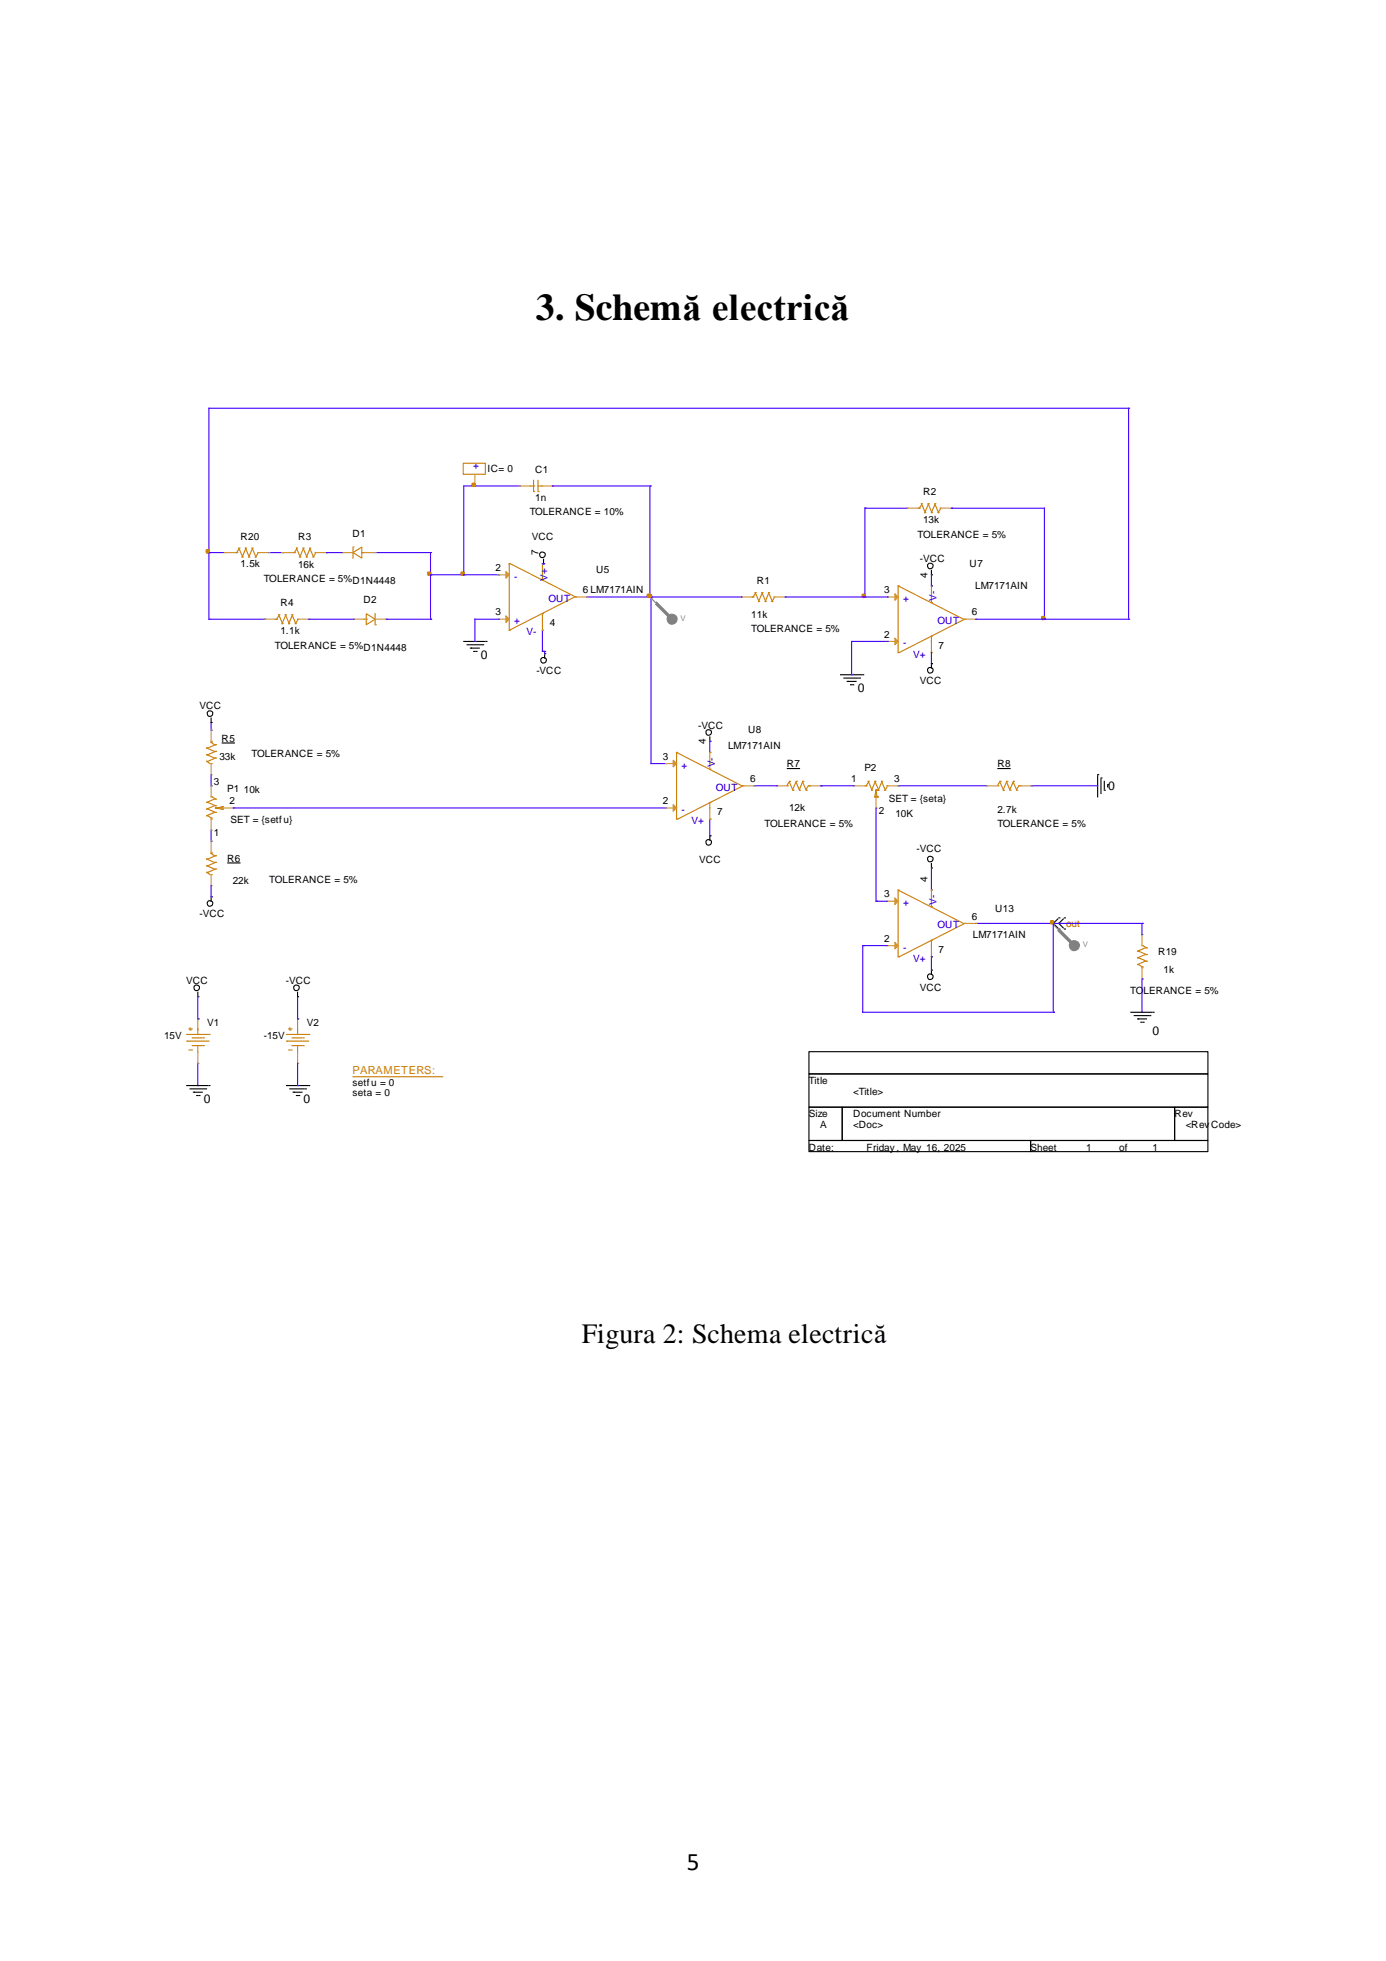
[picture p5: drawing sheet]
<svg xmlns="http://www.w3.org/2000/svg" width="210mm" height="297mm" viewBox="0 0 210 297" stroke-linecap="round" stroke-linejoin="round" font-family="sans-serif">
<g fill="none" stroke="#cc8006" stroke-width=".17">
<path d="M70.2 70.2h3.3v1.6h-3.3zM80.3 73.6h.4M80.8 72.8v1.5M80.8 73.6h.1M80.8 74.4h.1M81.5 72.8v1.5M81.5 73.6h.3M81.5 74.4h.1M82 73.6h.1M139.1 77h.1M139.3 77h.1M139.6 76.3h.1"/>
<path d="M139.6 76.3l.5 1.2M139.6 76.5l-.3 .5M140.1 77.6h.1M140.6 76.3h.1M140.6 76.3l.5 1.2M140.6 76.5l-.5 1.1M141.1 77.6h.1M141.6 76.3h.1M141.6 76.3l.5 1.2M141.6 76.5l-.5 1.1M142.1 77.6h.1M142.4 77h.1"/>
<path d="M142.4 77.1l-.3 .5M35.7 83.7h.1M35.8 83.7h.1M36.2 83h.1M36.2 83l.5 1.2M36.2 83.2l-.4 .5M36.7 84.4h.1M37.2 83h.1M37.2 83l.5 1.2M37.2 83.2l-.5 1.2M37.7 84.4h.1M38.2 83h.1"/>
<path d="M38.2 83l.5 1.2M38.2 83.2l-.5 1.2M38.7 84.4h.1M39 83.7h.1M39 83.9l-.3 .5M41.7 93.8h.1M41.9 93.8h.1M42.2 93.1h.1M42.2 93.1l.5 1.2M42.2 93.3l-.3 .5M42.7 94.4h.1M43.2 93.1h.1"/>
<path d="M43.2 93.1l.5 1.2M43.2 93.3l-.5 1.1M43.7 94.4h.1M44.2 93.1h.1M44.2 93.1l.5 1.2M44.2 93.3l-.5 1.1M44.4 83.7h.1M44.6 83.7h.1M44.7 94.4h.1M44.9 83h.1M44.9 83l.5 1.2M44.9 83.2l-.3 .5"/>
<path d="M45.1 93.8h.1M45.1 93.9l-.4 .5M45.4 84.4h.1M45.9 83h.1M45.9 83l.5 1.2M45.9 83.2l-.5 1.2M46.4 84.4h.1M46.9 83h.1M46.9 83l.5 1.2M46.9 83.2l-.5 1.2M47.4 84.4h.1M47.8 83.7h.1"/>
<path d="M47.8 83.9l-.4 .5M53.5 82.8h.1M53.5 83v1.5M53.5 83.7l1.3-.9v1.7zM54.8 83.7h.1M55 83.7h.2M55.2 93.8h.1M55.5 92.9l1.3 .9-1.3 .8zM55.5 93.8h.1M56.8 92.9v1.5M56.8 94.6h.1M77.1 85.4h.1"/>
<path d="M77.1 85.4v9.9M77.1 95.5h.1M77.3 85.4l9.9 5M82.2 85.4h.1M82.2 85.5v2.2M82.2 87.9h.1M82.2 92.9h.1M82.2 93.1v2.2M82.2 95.5h.1M87 90.4l-9.9 5.1M87.2 90.4h.1M113.9 90.4h.1"/>
<path d="M114.1 90.4h.1M114.4 89.7h.1M114.4 89.7l.5 1.2M114.4 89.9l-.3 .5M114.9 91.1h.1M115.4 89.7h.1M115.4 89.7l.5 1.2M115.4 89.9l-.5 1.2M115.9 91.1h.1M116.4 89.7h.1M116.4 89.7l.5 1.2M116.4 89.9l-.5 1.2"/>
<path d="M116.9 91.1h.1M117.3 90.4h.1M117.3 90.6l-.4 .5M136.1 88.7h.1M136.1 88.7l9.9 5.1M136.1 88.9v9.9M136.1 98.8h.1M141.1 88.7h.1M141.1 88.9v2.2M141.1 91.3h.1M141.1 96.3h.1M141.1 96.5v2.2"/>
<path d="M141.1 98.8h.1M146.1 93.8h.1M146.1 93.8l-9.9 5M31.3 113.3h.1M31.3 113.3l1.2 .5M31.3 114.3h.1M31.3 114.3l1.2 .5M31.3 115.3h.1M31.3 115.3l.5 .3M32 112.3h.1M32 112.4h.1M32 112.4l.5 .4"/>
<path d="M32 115.6h.1M32.7 112.8h.1M32.7 112.8l-1.2 .5M32.7 113.8h.1M32.7 113.8l-1.2 .5M32.7 114.8h.1M32.7 114.8l-1.2 .5M102.5 114h.1M102.5 114l9.9 5M102.5 114.1v9.9M107.5 114h.1M107.5 114.1v2.2"/>
<path d="M107.5 116.5h.1M112.6 119h.1M112.6 119l-9.9 5M119.3 119h.1M119.6 118.3h.1M119.6 118.3l-.3 .5M119.6 118.5l.5 1.2M120.1 119.7h.1M120.6 118.3h.1M120.6 118.3l-.5 1.2M120.6 118.5l.5 1.2M121.1 119.7h.1"/>
<path d="M121.6 118.3h.1M121.6 118.3l-.5 1.2M121.6 118.5l.5 1.2M122.1 119.7h.1M122.5 119h.1M122.5 119l-.4 .5M122.6 119h.1M131 119h.1M131.2 119h.1M131.5 118.3h.1M131.5 118.3l.5 1.2M131.5 118.5l-.3 .5"/>
<path d="M132 119.7h.1M132.5 118.3h.1M132.5 118.3l.6 1.2M132.5 118.5l-.5 1.2M132.7 119.7h.1M132.7 119.7l-.2 .8M133.1 119.7h.1M133.6 118.3h.1M133.6 118.3l.5 1.2M133.6 118.5l-.5 1.2M134.1 119.7h.1M134.4 119h.1"/>
<path d="M134.4 119.2l-.3 .5M151.2 119h.1M151.5 118.3h.1M151.5 118.3l-.3 .5M151.5 118.5l.5 1.2M152 119.7h.1M152.5 118.3h.1M152.5 118.3l-.5 1.2M152.5 118.5l.5 1.2M153 119.7h.1M153.5 118.3h.1M153.5 118.3l-.5 1.2"/>
<path d="M153.5 118.5l.5 1.2M154 119.7h.1M154.4 119h.1M154.4 119l-.4 .5M154.5 119h.1M31.3 121.5h.1M31.3 122.5h.1M31.3 123.5h.1M31.3 130.1h.1M31.3 130.1l1.2 .5M31.3 131.1h.1M31.3 131.1l1.2 .5"/>
<path d="M31.3 132.1h.1M31.3 132.1l.5 .3M31.5 121.5l1.2 .5M31.5 122.5l1.2 .5M31.5 123.5l.5 .4M32 120.7h.1M32 123.9h.1M32 124h.1M32 129.1h.1M32 129.2h.1M32 129.2l.5 .4M32 132.4h.1"/>
<path d="M32.2 120.7l.5 .3M32.5 121l-1.2 .5M32.5 122l-1.2 .5M32.5 123l-1.2 .5M32.7 121h.1M32.7 122h.1M32.7 122.4h.1M32.7 122.4l.8 .1M32.7 123h.1M32.7 129.6h.1M32.7 129.6l-1.2 .5M32.7 130.6h.1"/>
<path d="M32.7 130.6l-1.2 .5M32.7 131.6h.1M32.7 131.6l-1.2 .5M33.7 122.2h.1M33.7 122.2l-.9 .2h.9v.1M33.7 122.5h.1M102.5 124h.1M107.5 121.5h.1M107.5 121.7v2.2M107.5 124h.1M132.5 120.7h.1M132.5 120.7h.2v-.9l.2 .9"/>
<path d="M132.9 120.7h.1M136.1 134.8h.1M136.1 134.8l9.9 5M136.1 135v9.9M141.1 134.8h.1M141.1 135v2.2M141.1 137.3h.1M146.1 139.8h.1M146.1 139.8l-9.9 5.1M28.3 156.7h3.2M28.3 157.7h.1M28.5 157.7h3.1"/>
<path d="M28.6 159h.2M28.8 155.6v.2h-.2M28.8 156h.1M29 155.8h.1M29 159h.1M29.1 157.2h1.5M29.1 158.3h1.5M30 154.3h.1M30 154.5v2M30 156.7h.1M30 158.3h.1M30 158.5v.8"/>
<path d="M30.8 157.2h.1M30.8 158.3h.1M31.6 156.7h.1M43.4 156.7h3.2M43.4 157.7h.1M43.6 157.7h3.2M43.7 159h.2M43.9 155.6v.2h-.2M43.9 156h.1M44.1 155.8h.1M44.1 159h.1M44.2 157.2h1.6"/>
<path d="M44.2 158.3h1.6M45.1 154.3h.1M45.1 154.5v2M45.1 156.7h.1M45.1 158.3h.1M45.1 158.5v.8M45.9 157.2h.1M45.9 158.3h.1M46.8 156.7h.1M136.1 144.9h.1M141.1 142.4h.1M141.1 142.5v2.2"/>
<path d="M141.1 144.9h.1M172.3 144h.1M172.3 145.1h.1M172.3 146.1h.1M172.5 144l1.2 .5M172.5 145.1l1.2 .5M172.5 146.1l.5 .3M173 143.2h.1M173 146.4h.1M173 146.6h.1M173.2 143.2l.5 .3M173.5 143.5l-1.2 .5"/>
<path d="M173.5 144.5l-1.2 .6M173.5 145.6l-1.2 .5M173.7 143.5h.1M173.7 144.5h.1M173.7 145.6h.1M53.5 163.1h13.2M66.9 163.1h.1"/>
</g>
<g fill="none" stroke="#a84" stroke-width=".17">
<path d="M71.9 71.9v1.5M71.9 73.6h.1M78.7 73.6h.1M78.8 73.6h1.5M82 73.6h1.5M83.7 73.6h.1M137.4 77h.1M137.6 77h1.5M142.4 77h1.6M144.1 77h.1M34 83.7h.1M34.2 83.7h1.5"/>
<path d="M39 83.7h1.5M40 93.8h.1M40.2 93.8h1.5M40.7 83.7h.1M42.7 83.7h.1M42.9 83.7h1.5M45.1 93.8h1.5M46.8 93.8h.1M47.8 83.7h1.5M49.4 83.7h.1M51.8 83.7h.1M52 83.7h1.5"/>
<path d="M53.5 93.8h.1M53.6 93.8h1.6M55.2 83.7h1.5M56.8 83.7h.1M56.8 93.8h1.5M58.5 93.8h.1M75.5 87h.1M75.5 93.8h.1M75.6 87h1.5M75.6 93.8h1.5M82.2 85.4h.1M82.2 95.5h.1"/>
<path d="M87.2 90.4h1.5M88.9 90.4h.1M112.2 90.4h.1M112.4 90.4h1.5M117.3 90.4h1.5M118.9 90.4h.1M134.4 90.4h.1M134.4 97.1h.1M134.6 90.4h1.5M134.6 97.1h1.5M141.1 88.7h.1M141.1 98.8h.1"/>
<path d="M146.1 93.8h1.6M147.8 93.8h.1M32 110.6h.1M32 110.8v1.5M32 115.6v1.5M32 117.3h.1M32 119h.1M32 119.2v1.5M100.8 115.6h.1M101 115.6h1.5M107.5 114h.1M112.6 119h1.5"/>
<path d="M114.2 119h.1M117.6 119h.1M117.8 119h1.5M122.6 119h1.6M124.3 119h.1M129.4 119h.1M129.5 119h1.5M134.4 119h1.5M136.1 119h.1M149.5 119h.1M149.7 119h1.5M154.5 119h1.6"/>
<path d="M156.2 119h.1M32 124v1.6M32 125.7h.1M32 127.4h.1M32 127.6v1.5M32 132.4v1.6M32 134.1h.1M33.7 122.4h1.5M35.3 122.4h.1M100.8 122.4h.1M101 122.4h1.5M107.5 124h.1"/>
<path d="M132.7 120.7v1.5M132.7 122.4h.1M134.4 136.5h.1M134.6 136.5h1.5M141.1 134.8h.1M146.1 139.8h1.6M147.8 139.8h.1M30 154.3h.1M30 159.3v1.6M45.1 154.3h.1M45.1 159.3v1.6M134.4 143.2h.1"/>
<path d="M134.6 143.2h1.5M141.1 144.9h.1M173 141.5h.1M173 141.7v1.5M173 146.6v1.5M173 148.3h.1M30 161h.1M45.1 161h.1"/>
</g>
<g fill="none" stroke="#000" stroke-width=".17">
<path d="M70.3 97.1h3.1M70.8 97.6h2.1M71.3 98.1h.1M71.4 98.1h1.2M71.8 98.7h.1M72.1 98.7h.1M73.1 97.6h.1M73.6 97.1h.1M82.3 84.7v.5M82.3 85.4h.1M82.5 99h.1M82.5 99.2v.5"/>
<path d="M141.1 86.4v.5M141.1 87h.1M32 108.7v.5M32 109.4h.1M33.6 112.5h2M107.5 111.6v.5M107.5 112.3h.1M119.2 116.4h2M127.3 102.2h3.2M127.8 102.7h2.2M128.3 103.2h.1M128.5 103.2h1.2"/>
<path d="M128.8 103.7h.2M129.2 103.7h.1M130.2 102.7h.1M130.7 102.2h.1M141.1 100.5h.1M141.1 100.7v.5M151.1 116.4h2M166.3 117.3h.1M166.3 117.5v3.2M166.8 117.8h.1M166.8 118v2.2M167.3 118.3v1.2"/>
<path d="M167.3 119.7h.1M167.8 118.8h.1M167.8 119v.2M32 135.8h.1M32 136v.5M34.4 130.7h2M107.5 126.6h.1M107.5 126.7v.5M141.1 130.8v.5M141.1 131.4h.1M160.2 139.2l-.6 .6 .6 .7M160.4 139h.1"/>
<path d="M161.1 139.2l-.7 .6 .7 .7M161.2 139h.1M30 150.3v.5M30 150.9h.1M45.1 150.3v.5M45.1 150.9h.1M122.6 159.3h60.4v3.3h-60.4zM141.1 146.9h.1M141.1 147.1v.5M160.4 140.7h.1M161.2 140.7h.1M171.3 153.3h3.2"/>
<path d="M171.8 153.8h2.2M172.3 154.3h.1M172.5 154.3h1.2M172.8 154.8h.2M173.2 154.8h.1M174.2 153.8h.1M174.7 153.3h.1M28.3 164.4h3.2M28.8 164.9h2.2M29.3 165.4h.1M29.5 165.4h1.1M29.8 165.9h.2"/>
<path d="M30.1 165.9h.1M31.1 164.9h.1M31.6 164.4h.1M43.4 164.4h3.2M43.9 164.9h2.2M44.4 165.4h.1M44.6 165.4h1.2M44.9 165.9h.2M45.2 165.9h.1M46.3 164.9h.1M46.8 164.4h.1M122.6 162.6h60.4v5.1h-60.4z"/>
<path d="M122.6 167.7h5v5h-5zM122.6 172.7h33.5v1.7h-33.5zM127.6 167.7h50.4v5h-50.4zM156.1 172.7h26.9v1.7h-26.9zM178 167.7h5v5h-5z"/>
<circle cx="82.2" cy="84" r=".42"/>
<circle cx="82.3" cy="100" r=".42"/>
<circle cx="140.9" cy="85.7" r=".42"/>
<circle cx="31.8" cy="108.1" r=".42"/>
<circle cx="107.4" cy="110.9" r=".42"/>
<circle cx="140.9" cy="101.5" r=".42"/>
<circle cx="31.8" cy="136.8" r=".42"/>
<circle cx="107.4" cy="127.6" r=".42"/>
<circle cx="140.9" cy="130.1" r=".42"/>
<circle cx="29.8" cy="149.6" r=".42"/>
<circle cx="44.9" cy="149.6" r=".42"/>
<circle cx="140.9" cy="147.9" r=".42"/>
</g>
<g fill="none" stroke="#4200ff" stroke-width=".17">
<path d="M71.8 73.6h-1.5v13.3M71.9 73.6h.1M71.9 73.6h6.6M78.7 73.6h.1M83.7 73.6h14.6M98.5 73.6h.1M98.5 73.8v16.6M131 77h.1M131 77.1v13.3M131.2 77h6.2M144.1 77h.1M144.3 77h13.9v16.6"/>
<path d="M170.8 61.8h-139.2v21.7M171 61.8h.1M171 61.8v31.8M31.6 83.7h.1M31.6 83.7v9.9M31.6 93.8h.1M31.6 93.8h8.3M31.8 83.7h2.2M40 93.8h.1M40.7 83.7h1.9M42.7 83.7h.1M46.8 93.8h6.5"/>
<path d="M49.4 83.7h.1M49.6 83.7h2.2M53.5 93.8h.1M56.8 83.7h8.3M58.5 93.8h6.6M65.2 83.7h.1M65.2 83.7v3.2M65.2 87h.1M65.2 87v6.6M65.2 93.8h.1M65.4 87h9.9M70.3 87h.1"/>
<path d="M71.9 97.1h.1M75.3 93.8h-3.4v3.2M75.5 87h.1M75.5 93.8h.1M82.2 85.4h.1M82.2 95.5v3M82.2 98.7h.1M82.3 85.4h.1M82.3 98.7h.2M82.5 98.7h.1M82.5 98.8v.2M88.9 90.4h9.4"/>
<path d="M98.5 90.4h.1M98.6 90.4h.1M98.6 90.4h13.5M98.6 90.6v25M112.2 90.4h.1M118.9 90.4h12M131 90.4h.1M131 90.4h3.2M134.2 97.1h-5.2v4.9M134.4 90.4h.1M134.4 97.1h.1M141.1 87v1.6"/>
<path d="M141.1 88.7h.1M141.1 98.8v1.5M147.8 93.8h10.3M158.2 93.8h.1M158.4 93.8h12.6M171 93.8h.1M32 109.4v1M32 110.6h.1M32 117.3v1.5M32 119h.1M98.6 115.6h.1M98.8 115.6h2"/>
<path d="M107.5 112.3h.1M107.5 112.4v1.6M114.2 119h3.2M117.6 119h.1M124.3 119h.1M124.5 119h4.9M129 102.2h.1M136.1 119h.1M136.2 119h13.3M141.1 100.5h.1M156.2 119h.1M156.4 119h9.9"/>
<path d="M32 125.7v1.5M32 127.4h.1M32 134.1v1.5M32 135.8h.1M35.3 122.4h65.3M100.8 122.4h.1M107.5 124v2.4M107.5 126.6h.1M132.7 122.4v13.9M132.7 136.5h.1M132.9 136.5h1.5M141.1 131.4v3.2"/>
<path d="M141.1 134.8h.1M147.8 139.8h11.6M159.6 139.8h.1M159.6 139.8h13.2M159.6 139.8v13.3M173 139.8h.1M30 150.9v3.2M30 154.3h.1M45.1 150.9v3.2M45.1 154.3h.1M130.7 143.2h.1M130.7 143.4v9.9h28.7"/>
<path d="M130.9 143.2h3.5M141.1 144.9h.1M141.1 145.1v1.8M159.6 153.3h.1M173 140v1.5M173 148.3h.1M173 148.4v4.9M30 161v3.2M30 164.4h.1M45.1 161v3.2M45.1 164.4h.1"/>
</g>
<g fill="#f00" stroke="#f00" stroke-width=".17">
<circle cx="158.1" cy="93.6" r=".27"/>
<circle cx="130.9" cy="90.2" r=".28"/>
<circle cx="71.8" cy="73.4" r=".27"/>
<circle cx="70.1" cy="86.9" r=".27"/>
<circle cx="65.1" cy="86.9" r=".27"/>
<circle cx="159.4" cy="139.7" r=".27"/>
<circle cx="98.3" cy="90.2" r=".27"/>
<circle cx="31.5" cy="83.5" r=".27"/>
<circle cx="98.5" cy="90.2" r=".28"/>
</g>
<g fill="#808080" stroke="#808080" stroke-width=".17">
<circle cx="162.8" cy="143.2" r=".75"/>
<circle cx="101.8" cy="93.8" r=".75"/>
</g>
<path d="M98.6 90.6h.1M98.8 90.7l3.2 3.2M159.6 140h.1M159.7 140.2l3.2 3.2" fill="none" stroke="#808080" stroke-width=".17"/>
<path d="M99.4 91.3l2.5 2.6M160.3 140.8l2.5 2.5" fill="none" stroke="#808080" stroke-width=".5"/>
<g fill="#a84" stroke="#a84" stroke-width=".17">
<path d="M135.6 96.6l.5 .5-.5 .5z"/>
<path d="M135.6 89.9l.5 .5-.5 .5z"/>
<path d="M135.6 142.7l.5 .5-.5 .5z"/>
<path d="M135.6 136l.5 .5-.5 .5z"/>
<path d="M76.6 86.5l.5 .5-.5 .6z"/>
<path d="M76.6 93.3l.5 .5-.5 .5z"/>
<path d="M102 121.9l.5 .5-.5 .5z"/>
<path d="M102 115.1l.5 .5-.5 .5z"/>
</g>
<text font-size="5.7" x="81.2" y="48.5">3. Schemă electrică</text>
<text font-size="4.2" x="88.1" y="203.4">Figura 2: Schema electrică</text>
<text font-size="3.8" x="104" y="283.2">5</text>
<g font-size="1.9">
<text x="72.9" y="99.7">0</text>
<text x="129.9" y="104.8">0</text>
<text x="167.9" y="119.6">0</text>
<text x="174.6" y="156.7">0</text>
<text x="30.9" y="167">0</text>
<text x="46" y="167">0</text>
</g>
<text font-size="1.7" fill="#cc8006" x="53.4" y="162.6">PARAMETERS:</text>
<g font-size="1.5" fill="#00c">
<text x="71.7" y="71">+</text>
<text x="77.9" y="87.8">-</text>
<text x="82.9" y="88" transform="rotate(-90 82.9 88)">V+</text>
<text x="77.9" y="94.5">+</text>
<text x="83.1" y="91.2">OUT</text>
<text x="136.8" y="91.2">+</text>
<text x="141.9" y="91" transform="rotate(-90 141.9 91)">V-</text>
<text x="142" y="94.5">OUT</text>
<text x="79.7" y="96.2">V-</text>
<text x="136.8" y="97.9">-</text>
<text x="138.3" y="99.6">V+</text>
<text x="103.2" y="116.4">+</text>
<text x="108.3" y="116.2" transform="rotate(-90 108.3 116.2)">V-</text>
<text x="108.5" y="119.8">OUT</text>
<text x="103.2" y="123.1">-</text>
<text x="104.8" y="124.8">V+</text>
<text x="136.8" y="137.2">+</text>
<text x="141.9" y="137.1" transform="rotate(-90 141.9 137.1)">V-</text>
<text x="136.8" y="144">-</text>
<text x="142" y="140.6">OUT</text>
<text x="138.3" y="145.6">V+</text>
</g>
<g font-size="1.5">
<text x="73.9" y="71.5">IC= 0</text>
<text x="81.1" y="71.7">C1</text>
<text x="81.1" y="75.9">1n</text>
<text x="139.8" y="75">R2</text>
<text x="36.4" y="81.8">R20</text>
<text x="45.2" y="81.8">R3</text>
<text x="53.4" y="81.2">D1</text>
<text x="80.2" y="78">TOLERANCE = 10%</text>
<text x="80.6" y="81.8">VCC</text>
<text x="139" y="81.4">TOLERANCE = 5%</text>
<text x="139.8" y="79.2">13k</text>
<text x="36.4" y="85.8">1.5k</text>
<text x="40" y="88.1">TOLERANCE = 5%D1N4448</text>
<text x="45.2" y="86">16k</text>
<text x="75" y="86.5">2</text>
<text x="81.6" y="84.1" transform="rotate(-90 81.6 84.1)">7</text>
<text x="88.3" y="89.8">6 LM7171AIN</text>
<text x="90.3" y="86.8">U5</text>
<text x="114.7" y="88.5">R1</text>
<text x="134" y="89.8">3</text>
<text x="139.3" y="85.1">-VCC</text>
<text x="140.5" y="87.5" transform="rotate(-90 140.5 87.5)">4</text>
<text x="146.9" y="85.8">U7</text>
<text x="147.7" y="89.1">LM7171AIN</text>
<text x="42.5" y="91.8">R4</text>
<text x="55.1" y="91.3">D2</text>
<text x="75" y="93.2">3</text>
<text x="83.3" y="94.9">4</text>
<text x="113.8" y="93.5">11k</text>
<text x="113.8" y="95.7">TOLERANCE = 5%</text>
<text x="147.2" y="93.2">6</text>
<text x="41.6" y="98.2">TOLERANCE = 5%D1N4448</text>
<text x="42.5" y="96">1.1k</text>
<text x="134" y="96.5">2</text>
<text x="142.2" y="98.2">7</text>
<text x="30.2" y="107.3">VCC</text>
<text x="81.3" y="102.1">-VCC</text>
<text x="139.3" y="103.6">VCC</text>
<text x="33.6" y="112.3">R5</text>
<text x="105.8" y="110.3">-VCC</text>
<text x="106.9" y="112.7" transform="rotate(-90 106.9 112.7)">4</text>
<text x="110.3" y="113.4">LM7171AIN</text>
<text x="113.3" y="111">U8</text>
<text x="32.4" y="118.9">3</text>
<text x="33.2" y="115">33k</text>
<text x="34.4" y="119.9">P1</text>
<text x="38.1" y="114.7">TOLERANCE = 5%</text>
<text x="100.4" y="115">3</text>
<text x="113.7" y="118.4">6</text>
<text x="119.2" y="116.2">R7</text>
<text x="128.9" y="118.4">1</text>
<text x="130.9" y="116.7">P2</text>
<text x="135.5" y="118.4">3</text>
<text x="151.1" y="116.2">R8</text>
<text x="34.8" y="121.8">2</text>
<text x="34.9" y="124.6">SET = {setfu}</text>
<text x="36.9" y="120.1">10k</text>
<text x="100.4" y="121.8">2</text>
<text x="108.6" y="123.4">7</text>
<text x="115.8" y="125.3">TOLERANCE = 5%</text>
<text x="119.5" y="122.8">12k</text>
<text x="133.1" y="123.3">2</text>
<text x="134.6" y="121.4">SET = {seta}</text>
<text x="135.6" y="123.8">10K</text>
<text x="151.1" y="123.1">2.7k</text>
<text x="151.1" y="125.3">TOLERANCE = 5%</text>
<text x="32.4" y="126.6">1</text>
<text x="34.4" y="130.5">R6</text>
<text x="105.9" y="130.7">VCC</text>
<text x="138.8" y="129">-VCC</text>
<text x="35.3" y="133.9">22k</text>
<text x="40.8" y="133.7">TOLERANCE = 5%</text>
<text x="134" y="135.9">3</text>
<text x="140.5" y="133.5" transform="rotate(-90 140.5 133.5)">4</text>
<text x="30.2" y="138.9">-VCC</text>
<text x="134" y="142.6">2</text>
<text x="147.2" y="139.3">6</text>
<text x="147.4" y="142.1">LM7171AIN</text>
<text x="150.8" y="138.1">U13</text>
<text x="28.2" y="149">VCC</text>
<text x="43.3" y="149">-VCC</text>
<text x="142.2" y="144.3">7</text>
<text x="175.4" y="144.6">R19</text>
<text x="176.3" y="147.3">1k</text>
<text x="31.4" y="155.4">V1</text>
<text x="46.5" y="155.4">V2</text>
<text x="139.3" y="150">VCC</text>
<text x="171.2" y="150.5">TOLERANCE = 5%</text>
<text x="24.8" y="157.4">15V</text>
<text x="40" y="157.4">-15V</text>
<text x="53.4" y="164.5">setfu = 0</text>
<text x="53.4" y="166">seta = 0</text>
<text x="122.6" y="164.1">Title</text>
<text x="129.3" y="165.8">&lt;Title&gt;</text>
<text x="122.6" y="169.2">Size</text>
<text x="124.2" y="170.9">A</text>
<text x="129.3" y="169.2">Document Number</text>
<text x="129.3" y="170.9">&lt;Doc&gt;</text>
<text x="178" y="169.2">Rev</text>
<text x="179.6" y="170.9">&lt;RevCode&gt;</text>
<text x="122.6" y="174.2">Date:</text>
<text x="131.3" y="174.2">Friday, May 16, 2025</text>
<text x="156.1" y="174.2">Sheet</text>
<text x="164.5" y="174.2">1</text>
<text x="169.6" y="174.2">of</text>
<text x="174.6" y="174.2">1</text>
</g>
<text font-size="1.5" fill="#f00" x="161.5" y="140.4">out</text>
<g font-size="1.2" fill="#808080">
<text x="103.1" y="94">V</text>
<text x="164" y="143.5">V</text>
</g>
</svg>
